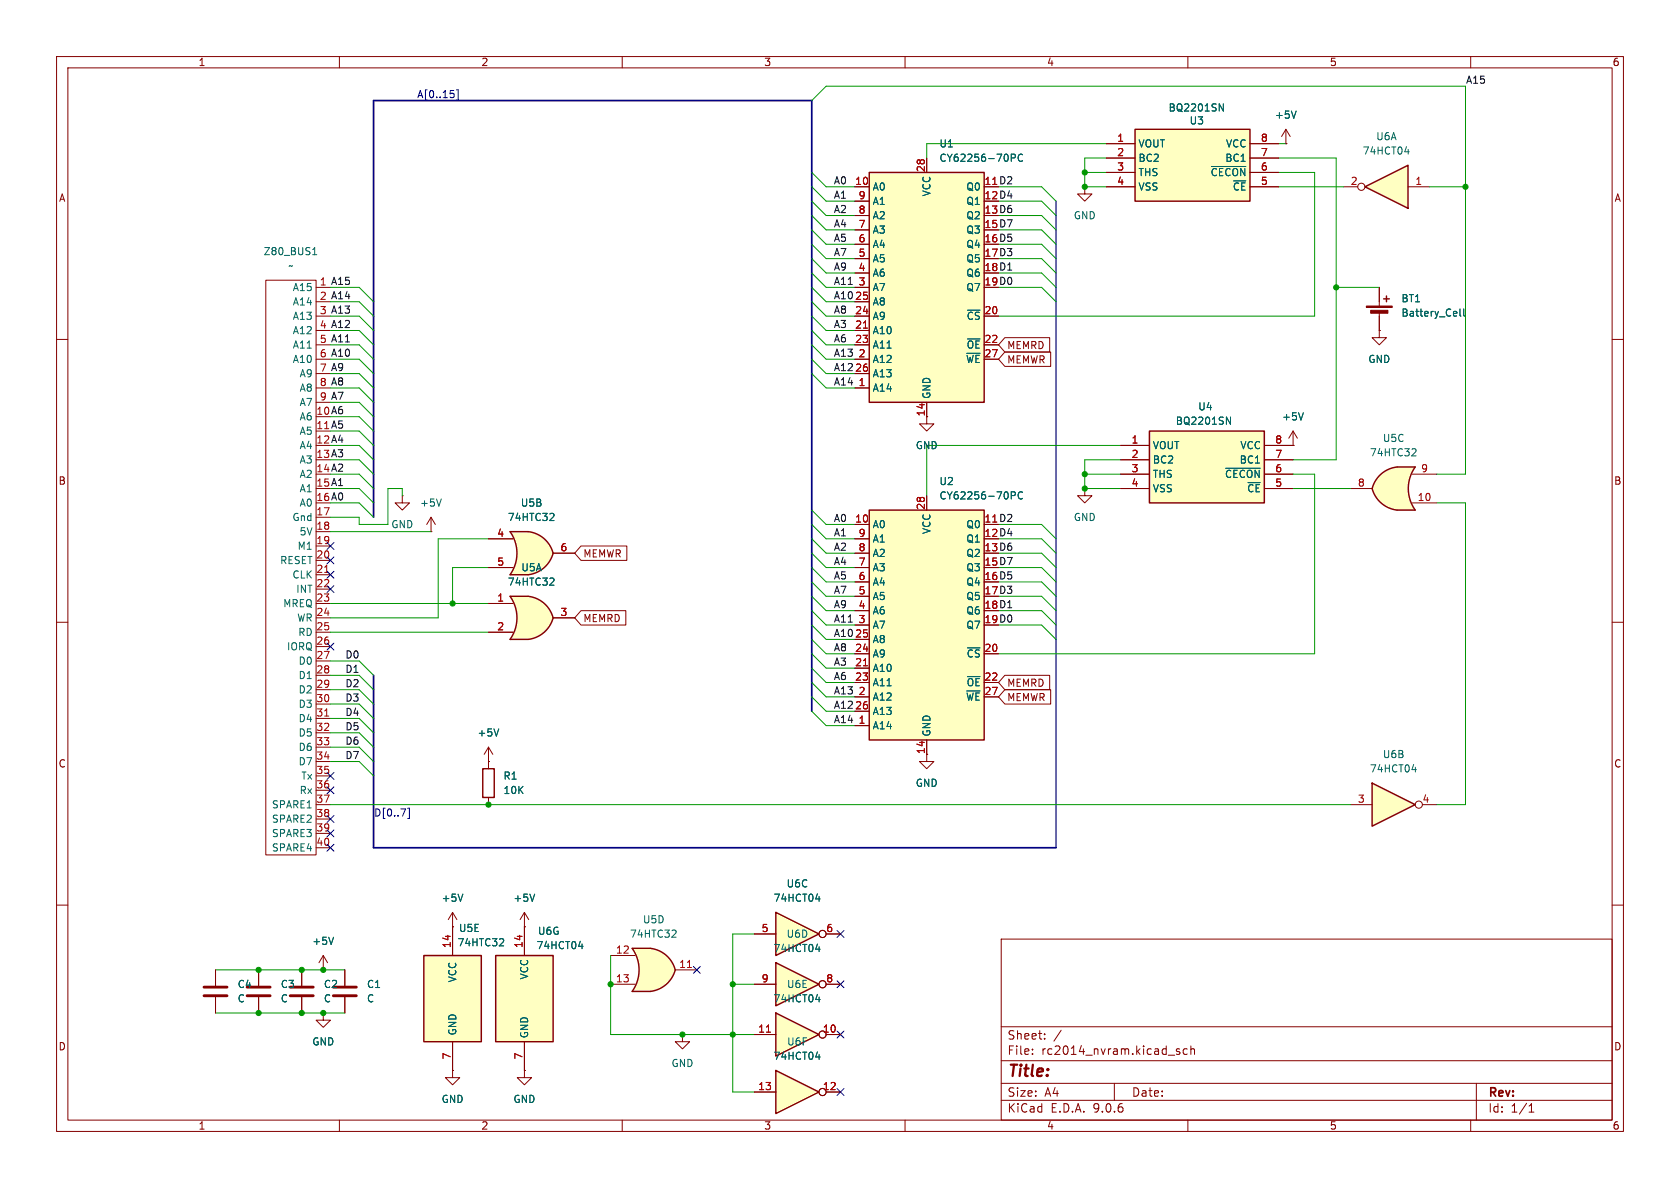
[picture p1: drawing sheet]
<svg xmlns="http://www.w3.org/2000/svg" width="297mm" height="210mm" viewBox="0 0 297 210" stroke-linecap="round" stroke-linejoin="round" font-family="sans-serif">
<g fill="none" stroke="#840000" stroke-width=".18">
<path d="M10 10h277v190h-277zM12 12h273v186h-273zM60 10v2M110 10v2M160 10v2M210 10v2M260 10v2M10 60h2M285 60h2M10 110h2M285 110h2M10 160h2"/>
<path d="M177 166h108v32h-108zM285 160h2M60 198v2M110 198v2M160 198v2M177 194.5h108M177 191.5h108M177 187.5h108M177 181.5h108M182.5 186.3v.1M182.5 185.5v.1M184.7 183.6v.1"/>
<path d="M184.7 182.8v.1M187.6 182.1l-1.3 2M197 191.5v3M208.5 185.5l-.3-.1-.2 .2v.2l.5 .2v.3h-.5M209.9 185.5l-.4-.1-.3 .3v.4l.1 .2h.6M210 198v2M210.5 185.5l.2-.1 .4 .1 .1 .9M210.5 184.9v1.5M260 198v2M261 191.5v6.5M270.3 196.6h.9M270.3 195.5l.4-.4v1.5"/>
</g>
<path d="M90.2 94h3.1M90.2 101.6h3.1" fill="none" stroke="#ffffc2" stroke-width=".18"/>
<g fill="#ffffc2" stroke="#ffffc2" stroke-width=".18">
<path d="M92.8 96.4l5 1.4a5.2 5.2 0 0 1-4.4 3.8z"/>
<path d="M93.4 94a5.1 5.1 0 0 1 4.4 3.8l-5 1.3z"/>
</g>
<path d="M90.2 94h3.1v7.6h-3.1a6.7 6.7 0 0 0 0-7.6z" fill="#ffffc2"/>
<path d="M93.3 94h-3.1a6.6 6.6 0 0 1 0 7.6h3.1M93.4 94a5.1 5.1 0 0 1 4.4 3.8M97.8 97.8a5.2 5.2 0 0 1-4.4 3.8" fill="none" stroke="#840000" stroke-width=".25"/>
<path d="M86.4 95.3h4.3M97.8 97.8h3.8M86.4 100.3h4.3M92.7 163.8h.1M92.7 161.3l-.8 1.3M92.7 161.3l.8 1.3M92.7 161.3v2.5M80 189.2v1.3h1.3l-1.3 1.3-1.3-1.3h1.3M80 189.2h.1" fill="none" stroke="#840000" stroke-width=".18"/>
<path d="M97.7 90.7l.2 .3v.3l-.7 .7h.7M94.5 158.1l-.4 1.2" fill="none" stroke="#006464" stroke-width=".18"/>
<path d="M90.2 105.4h3.1M90.2 113h3.1" fill="none" stroke="#ffffc2" stroke-width=".18"/>
<g fill="#ffffc2" stroke="#ffffc2" stroke-width=".18">
<path d="M92.8 107.9l5 1.3a5.2 5.2 0 0 1-4.4 3.8z"/>
<path d="M93.4 105.4a5.1 5.1 0 0 1 4.4 3.8l-5 1.3z"/>
</g>
<path d="M90.2 105.4h3.1v7.6h-3.1a6.7 6.7 0 0 0 0-7.6z" fill="#ffffc2"/>
<path d="M93.3 105.4h-3.1a6.6 6.6 0 0 1 0 7.6h3.1M93.4 105.4a5.1 5.1 0 0 1 4.4 3.8M97.8 109.2a5.2 5.2 0 0 1-4.4 3.8M85.3 135.9h2.1v5.1h-2.1z" fill="none" stroke="#840000" stroke-width=".25"/>
<path d="M86.4 106.7h4.3M86.4 111.8h4.3M97.8 109.2h3.8M86.4 134.6h.1M86.4 132.1v3.8M86.4 132.1l-.8 1.3M86.4 132.1l.7 1.3M86.4 141v1.2" fill="none" stroke="#840000" stroke-width=".18"/>
<path d="M97.7 102.2l.2 .2v.3l-.7 .7h.7M88.2 128.8l-.4 1.3" fill="none" stroke="#006464" stroke-width=".18"/>
<path d="M153.7 30.5h20.3v40.6h-20.3z" fill="#ffffc2"/>
<path d="M153.7 30.5h20.3v40.6h-20.3z" fill="none" stroke="#840000" stroke-width=".25"/>
<g fill="none" stroke="#840000" stroke-width=".18">
<path d="M151.1 33h2.6M151.1 35.6h2.6M151.1 38.1h2.6M163.8 27.9v2.6M151.1 40.6h2.6M151.1 43.2h2.6M151.1 45.7h2.6M151.1 48.3h2.6M151.1 50.8h2.6M151.1 53.3h2.6M151.1 55.9h2.6M151.1 58.4h2.6"/>
<path d="M174 55.9h2.5M151.1 61h2.6M151.1 63.5h2.6M151.1 66h2.6M151.1 68.6h2.6M163.8 71.1v3.8h1.3l-1.3 1.3-1.2-1.3h1.2M174 61h2.5M174 63.5h2.5"/>
</g>
<path d="M152.6 58h.8" fill="none" stroke="#a90000" stroke-width=".18"/>
<path d="M178.8 27.2h.5l.2 .3-.1 .4h-.6M180.8 27.4a.6 .6 0 0 0-.9 .4 .6 .6 0 0 0 .6 .7l.3-.1" fill="none" stroke="#006464" stroke-width=".18"/>
<path d="M153.7 90.2h20.3v40.6h-20.3z" fill="#ffffc2"/>
<path d="M153.7 90.2h20.3v40.6h-20.3z" fill="none" stroke="#840000" stroke-width=".25"/>
<g fill="none" stroke="#840000" stroke-width=".18">
<path d="M151.1 92.7h2.6M151.1 95.3h2.6M151.1 97.8h2.6M163.8 87.6v2.6M151.1 100.3h2.6M151.1 102.9h2.6M151.1 105.4h2.6M151.1 108h2.6M151.1 110.5h2.6M151.1 113h2.6M151.1 115.6h2.6M151.1 118.1h2.6"/>
<path d="M174 115.6h2.5M151.1 120.7h2.6M151.1 123.2h2.6M151.1 125.7h2.6M151.1 128.3h2.6M163.8 130.8v2.6M174 120.7h2.5M174 123.2h2.5"/>
</g>
<path d="M152.6 117.7h.8" fill="none" stroke="#a90000" stroke-width=".18"/>
<path d="M178.8 86.9h.5l.2 .3-.1 .3-.6 .1M180.8 87.1a.6 .6 0 0 0-.9 .4 .6 .6 0 0 0 .6 .7l.3-.1" fill="none" stroke="#006464" stroke-width=".18"/>
<path d="M203.2 76.2h20.3v12.7h-20.3z" fill="#ffffc2"/>
<path d="M203.2 76.2h20.3v12.7h-20.3z" fill="none" stroke="#840000" stroke-width=".25"/>
<g fill="none" stroke="#840000" stroke-width=".18">
<path d="M198.1 78.7h5.1M223.5 78.7h5.1M228.6 78.7h.1M228.6 76.2l-.8 1.3M228.6 76.2l.8 1.3M228.6 76.2v2.5M71.1 87.6v1.3h1.3l-1.3 1.3-1.3-1.3h1.3M71.1 87.6h.1M76.2 94h.1M76.2 91.4l-.8 1.3M76.2 91.4l.8 1.3M76.2 91.4v2.6"/>
<path d="M198.1 81.3h5.1M198.1 83.8h5.1M198.1 86.4h5.1M223.5 81.3h5.1M223.5 83.8h5.1M223.5 86.4h5.1M57.1 171.5h.1M57.1 168.9l-.7 1.3M57.1 168.9l.8 1.3M57.1 168.9v2.6"/>
</g>
<path d="M216.8 73.7l.7 1.3v-1.3M230.4 73l-.4 1.2M78 88.2l-.4 1.3M216.7 82.8h6.1M59 165.7l-.5 1.2" fill="none" stroke="#006464" stroke-width=".18"/>
<path d="M241.3 33l7.6-3.8v7.6z" fill="#ffffc2"/>
<path d="M241.3 33l7.6-3.8v7.6z" fill="none" stroke="#840000" stroke-width=".25"/>
<g fill="none" stroke="#840000" stroke-width=".18">
<path d="M227.3 25.4h.1M227.3 22.9l-.7 1.2M227.3 22.9l.8 1.2M227.3 22.9v2.5M237.5 33h2.5M248.9 33h3.8"/>
<circle cx="240.7" cy="33" r=".63"/>
</g>
<path d="M229.1 19.6l-.4 1.3M248.3 26.8h.8M249 26.4v.8" fill="none" stroke="#006464" stroke-width=".18"/>
<path d="M200.7 22.9h20.3v12.7h-20.3z" fill="#ffffc2"/>
<path d="M200.7 22.9h20.3v12.7h-20.3z" fill="none" stroke="#840000" stroke-width=".25"/>
<g fill="none" stroke="#840000" stroke-width=".18">
<path d="M195.6 25.4h5.1M195.6 27.9h5.1M195.6 30.5h5.1M195.6 33h5.1M221 25.4h5.1M221 27.9h5.1M221 30.5h5.1M221 33h5.1M47 49.5h8.9v101.6h-8.9zM55.9 50.8h2.5M55.9 55.9h2.5M55.9 61h2.5"/>
<path d="M55.9 63.5h2.5M55.9 66h2.5M55.9 68.6h2.5M55.9 71.1h2.5M55.9 91.4h2.5M55.9 94h2.5M55.9 96.5h2.5M55.9 99.1h2.5M191.8 86.4v1.2h1.2l-1.2 1.3-1.3-1.3h1.3M191.8 86.4h.1M55.9 101.6h2.5M55.9 104.1h2.5"/>
<path d="M55.9 106.7h2.5M55.9 109.2h2.5M55.9 111.8h2.5M55.9 114.3h2.5M55.9 116.8h2.5M55.9 119.4h2.5M55.9 121.9h2.5M55.9 124.5h2.5M55.9 127h2.5M55.9 129.5h2.5M55.9 132.1h2.5M55.9 134.6h2.5"/>
<path d="M55.9 137.2h2.5M55.9 139.7h2.5M55.9 142.2h2.5M55.9 144.8h2.5M55.9 147.3h2.5M55.9 149.9h2.5"/>
</g>
<path d="M215.5 18.4l.8 1.2v-1.2M214.1 29.4h6.1M55.3 45h.7M55.4 44.1l.2-.3v1.2" fill="none" stroke="#006464" stroke-width=".18"/>
<path d="M57.4 101.2h.7M57.4 126.6h.7" fill="none" stroke="#a90000" stroke-width=".18"/>
<path d="M247 82.6h3.2M247 90.2h3.2" fill="none" stroke="#ffffc2" stroke-width=".18"/>
<g fill="#ffffc2" stroke="#ffffc2" stroke-width=".18">
<path d="M242.6 86.4l5-1.4-.6 5.2a5.2 5.2 0 0 1-4.4-3.8z"/>
<path d="M243.8 84.1a5.1 5.1 0 0 1 3.2-1.5l.5 5.1-4.9-1.3 .4-1.2z"/>
</g>
<path d="M247 82.6h3.2a6.6 6.6 0 0 0 0 7.6h-3.2z" fill="#ffffc2"/>
<path d="M244.6 52.8h1M245.1 52.3v1M242.6 86.4a5.2 5.2 0 0 0 4.4 3.8M247 82.6a5.1 5.1 0 0 0-4.4 3.8M247 82.6h3.2a6.6 6.6 0 0 0 0 7.6h-3.2" fill="none" stroke="#840000" stroke-width=".25"/>
<path d="M191.8 33v1.3h1.2l-1.2 1.3-1.3-1.3h1.3M191.8 33h.1M243.8 58.4v1.3h1.3l-1.3 1.3-1.2-1.3h1.2M243.8 58.4h.1M243.8 50.8v3.3M243.8 55.1v3.3M238.8 86.4h3.8M249.7 83.8h4.3M249.7 88.9h4.3" fill="none" stroke="#840000" stroke-width=".18"/>
<path d="M258.1 54.6v1.1l.2 .2M258.8 54.6v1.1l.1 .2M250.1 79.3l.2 .3v.3l-.7 .7h.7" fill="none" stroke="#006464" stroke-width=".18"/>
<g fill="#840000" stroke="#840000" stroke-width=".18">
<path d="M241.6 54.1h4.5v.3h-4.5z"/>
<path d="M242.3 54.9h3.1v.5h-3.1z"/>
</g>
<path d="M242.6 138.4l7.6 3.8-7.6 3.9z" fill="#ffffc2"/>
<path d="M242.6 138.4l7.6 3.8-7.6 3.9z" fill="none" stroke="#840000" stroke-width=".25"/>
<g fill="none" stroke="#840000" stroke-width=".18">
<path d="M163.8 133.4v1.2h1.3l-1.3 1.3-1.2-1.3h1.2M238.8 142.2h3.8M251.5 142.2h2.5M80 163.8h.1M80 161.3l-.8 1.3M80 161.3l.8 1.3M80 161.3v2.5"/>
<circle cx="250.8" cy="142.2" r=".63"/>
</g>
<path d="M249.6 136h.8M250.2 135.6v.9M81.8 158.1l-.4 1.2" fill="none" stroke="#006464" stroke-width=".18"/>
<path d="M137.2 189.2l7.6 3.8-7.6 3.9z" fill="#ffffc2"/>
<path d="M137.2 189.2l7.6 3.8-7.6 3.9z" fill="none" stroke="#840000" stroke-width=".25"/>
<g fill="none" stroke="#840000" stroke-width=".18">
<path d="M45.7 171.5v2.7M45.7 176.3v2.8M57.1 179.1v1.2h1.3l-1.3 1.3-1.2-1.3h1.2M57.1 179.1h.1M120.6 182.9v1.3h1.3l-1.3 1.2-1.2-1.2h1.2M120.6 182.9h.1M133.3 193h3.9M146 193h2.6"/>
<circle cx="145.4" cy="193" r=".63"/>
</g>
<path d="M144.2 186.8h.8M144.8 186.4v.9" fill="none" stroke="#006464" stroke-width=".18"/>
<path d="M43.7 174.5h4.1M43.7 176h4.1" fill="none" stroke="#840000" stroke-width=".51"/>
<path d="M137.2 179.1l7.6 3.8-7.6 3.8z" fill="#ffffc2"/>
<path d="M137.2 179.1l7.6 3.8-7.6 3.8z" fill="none" stroke="#840000" stroke-width=".25"/>
<g fill="none" stroke="#840000" stroke-width=".18">
<path d="M133.3 182.9h3.9M146 182.9h2.6"/>
<circle cx="145.4" cy="182.9" r=".63"/>
</g>
<path d="M135.5 182.5h.7" fill="none" stroke="#a90000" stroke-width=".18"/>
<path d="M144.2 176.7h.8M144.8 176.3v.8" fill="none" stroke="#006464" stroke-width=".18"/>
<path d="M74.9 168.9h10.2v15.3h-10.2z" fill="#ffffc2"/>
<path d="M74.9 168.9h10.2v15.3h-10.2z" fill="none" stroke="#840000" stroke-width=".25"/>
<path d="M38.1 171.5v2.7M38.1 176.3v2.8M80 163.8v5.1M80 184.2v5" fill="none" stroke="#840000" stroke-width=".18"/>
<path d="M88.8 165.9l.2 .3v.3l-.7 .7h.7" fill="none" stroke="#006464" stroke-width=".18"/>
<path d="M36.1 174.5h4M36.1 176h4" fill="none" stroke="#840000" stroke-width=".51"/>
<path d="M111.8 167.6h3.1M111.8 175.3h3.1" fill="none" stroke="#ffffc2" stroke-width=".18"/>
<g fill="#ffffc2" stroke="#ffffc2" stroke-width=".18">
<path d="M114.4 170.1l5 1.4a5.2 5.2 0 0 1-4.4 3.8z"/>
<path d="M115 167.6a5.1 5.1 0 0 1 4.4 3.9l-5 1.2z"/>
</g>
<path d="M111.8 167.6h3.1v7.7h-3.1a6.7 6.7 0 0 0 0-7.7z" fill="#ffffc2"/>
<path d="M114.9 175.3h-3.1a6.6 6.6 0 0 0 0-7.7h3.1a5.1 5.1 0 0 1 4.5 3.9 5.2 5.2 0 0 1-4.4 3.8" fill="none" stroke="#840000" stroke-width=".25"/>
<path d="M107.9 168.9h4.4M107.9 174h4.4M119.4 171.5h3.8" fill="none" stroke="#840000" stroke-width=".18"/>
<path d="M121.5 171h.8" fill="none" stroke="#a90000" stroke-width=".18"/>
<path d="M119.3 164.4l.2 .3v.3l-.8 .7h.8" fill="none" stroke="#006464" stroke-width=".18"/>
<path d="M87.6 168.9h10.2v15.3h-10.2z" fill="#ffffc2"/>
<path d="M87.6 168.9h10.2v15.3h-10.2z" fill="none" stroke="#840000" stroke-width=".25"/>
<path d="M53.3 171.5v2.7M53.3 176.3v2.8M61 171.5v2.7M61 176.3v2.8M92.7 163.8v5.1M92.7 189.2v1.3h1.3l-1.3 1.3-1.3-1.3h1.3M92.7 189.2h.1M92.7 184.2v5" fill="none" stroke="#840000" stroke-width=".18"/>
<path d="M102.3 167.3h.8M102.9 166.9v.8" fill="none" stroke="#006464" stroke-width=".18"/>
<path d="M51.3 174.5h4.1M51.3 176h4.1M58.9 174.5h4.1M58.9 176h4.1" fill="none" stroke="#840000" stroke-width=".51"/>
<path d="M137.2 170.2l7.6 3.8-7.6 3.8z" fill="#ffffc2"/>
<path d="M137.2 170.2l7.6 3.8-7.6 3.8z" fill="none" stroke="#840000" stroke-width=".25"/>
<g fill="none" stroke="#840000" stroke-width=".18">
<path d="M133.3 174h3.9M146 174h2.6"/>
<circle cx="145.4" cy="174" r=".63"/>
</g>
<path d="M144.2 167.8h.8M144.8 167.4v.8" fill="none" stroke="#006464" stroke-width=".18"/>
<path d="M137.2 161.3l7.6 3.8-7.6 3.8z" fill="#ffffc2"/>
<path d="M137.2 161.3l7.6 3.8-7.6 3.8z" fill="none" stroke="#840000" stroke-width=".25"/>
<g fill="none" stroke="#840000" stroke-width=".18">
<path d="M151.1 33h2.6M151.1 35.6h2.6M151.1 38.1h2.6M163.8 27.9v2.6M195.6 25.4h5.1M195.6 27.9h5.1M195.6 30.5h5.1M195.6 33h5.1M221 25.4h5.1M221 27.9h5.1M221 30.5h5.1M221 33h5.1"/>
<path d="M227.3 25.4h.1M151.1 40.6h2.6M151.1 43.2h2.6M151.1 45.7h2.6M151.1 48.3h2.6M151.1 50.8h2.6M151.1 53.3h2.6M151.1 55.9h2.6M151.1 58.4h2.6M174 55.9h2.5M177.6 59.7h8v2.5h-8l-1.1-1.2zM243.8 58.4h.1"/>
<path d="M243.8 50.8v2.5M243.8 55.9v2.5M151.1 61h2.6M151.1 63.5h2.6M151.1 66h2.6M151.1 68.6h2.6M163.8 71.1v2.6M174 61h2.5M174 63.5h2.5M177.6 62.2h8.1v2.6h-8.1l-1.1-1.3zM198.1 78.7h5.1M223.5 78.7h5.1"/>
<path d="M228.6 78.7h.1M86.4 95.3h4.3M97.8 97.8h3.8M102.7 96.5h8.1v2.6h-8.1l-1.1-1.3zM151.1 95.3h2.6M151.1 97.8h2.6M151.1 92.7h2.6M163.8 87.6v2.6M198.1 81.3h5.1M198.1 83.8h5.1M198.1 86.4h5.1M223.5 81.3h5.1"/>
<path d="M223.5 83.8h5.1M223.5 86.4h5.1M86.4 100.3h4.3M86.4 106.7h4.3M86.4 111.8h4.3M97.8 109.2h3.8M102.7 107.9h7.9v2.6h-7.9l-1.1-1.3zM151.1 100.3h2.6M151.1 102.9h2.6M151.1 105.4h2.6M151.1 108h2.6M151.1 110.5h2.6"/>
<path d="M151.1 113h2.6M151.1 115.6h2.6M151.1 118.1h2.6M174 115.6h2.5M177.6 119.4h8v2.5h-8l-1.1-1.2zM86.4 134.6h.1M86.4 134.6v1.3M151.1 120.7h2.6M151.1 123.2h2.6M151.1 125.7h2.6M151.1 128.3h2.6M163.8 130.8v2.6"/>
<path d="M174 120.7h2.5M174 123.2h2.5M177.6 121.9h8.1v2.6h-8.1l-1.1-1.3zM86.4 141v1.2M38.1 171.5v2.7M38.1 176.3v2.8M45.7 171.5v2.7M45.7 176.3v2.8M53.3 171.5v2.7M53.3 176.3v2.8M57.1 179.1h.1M57.1 171.5h.1"/>
<path d="M61 171.5v2.7M61 176.3v2.8M80 163.8h.1M80 163.8v5.1M92.7 163.8h.1M92.7 163.8v5.1M133.3 165.1h3.9M133.3 174h3.9M146 165.1h2.6M146 174h2.6M80 189.2h.1M80 184.2v5"/>
<path d="M92.7 189.2h.1M92.7 184.2v5M133.3 182.9h3.9M133.3 193h3.9M146 182.9h2.6M146 193h2.6"/>
<circle cx="145.4" cy="165.1" r=".63"/>
<circle cx="145.4" cy="174" r=".63"/>
<circle cx="145.4" cy="182.9" r=".63"/>
<circle cx="145.4" cy="193" r=".63"/>
</g>
<g fill="none" stroke="#006464" stroke-width=".18">
<path d="M215.5 18.4l.8 1.2v-1.2M229.1 19.6l-.4 1.3M178.8 27.2h.5l.2 .3-.1 .4h-.6M180.8 27.4a.6 .6 0 0 0-.9 .4 .6 .6 0 0 0 .6 .7l.3-.1M214.1 29.4h6.1M258.1 54.6v1.1l.2 .2M258.8 54.6v1.1l.1 .2M216.8 73.7l.7 1.3v-1.3M230.4 73l-.4 1.2M97.7 90.7l.2 .3v.3l-.7 .7h.7M178.8 86.9h.5l.2 .3-.1 .3-.6 .1M180.8 87.1a.6 .6 0 0 0-.9 .4 .6 .6 0 0 0 .6 .7l.3-.1"/>
<path d="M216.7 82.8h6.1M97.7 102.2l.2 .2v.3l-.7 .7h.7M88.2 128.8l-.4 1.3M81.8 158.1l-.4 1.2M94.5 158.1l-.4 1.2M144.2 158.9h.8M144.8 158.5v.8M59 165.7l-.5 1.2M88.8 165.9l.2 .3v.3l-.7 .7h.7M102.3 167.3h.8M102.9 166.9v.8M144.2 176.7h.8"/>
<path d="M144.2 167.8h.8M144.8 167.4v.8M144.8 176.3v.8M144.2 186.8h.8M144.8 186.4v.9"/>
</g>
<g fill="none" stroke="#000084" stroke-width=".18">
<path d="M80.2 16.6v.5M80.7 15.9h.3v1.8h-.3M57.8 95.9l1.2 1.2M57.8 98.5l1.2 1.2M59 95.9l-1.2 1.2M59 98.5l-1.2 1.2M57.8 101l1.2 1.2M57.8 103.5l1.2 1.2M57.8 113.7l1.2 1.2M59 101l-1.2 1.2M59 103.5l-1.2 1.2M59 113.7l-1.2 1.2"/>
<path d="M57.8 136.6l1.2 1.2M57.8 139.1l1.2 1.2M59 136.6l-1.2 1.2M59 139.1l-1.2 1.2M57.8 144.2l1.2 1.2M57.8 146.7l1.2 1.2M57.8 149.3l1.2 1.2M59 144.2l-1.2 1.2M59 146.7l-1.2 1.2M59 149.3l-1.2 1.2M72.1 142.9h.3v1.8h-.3M122.6 170.8l1.2 1.3"/>
<path d="M123.8 170.8l-1.2 1.3M148 164.5l1.2 1.2M148 173.4l1.2 1.2M149.2 164.5l-1.2 1.2M149.2 173.4l-1.2 1.2M148 192.4l1.2 1.2M148 182.3l1.2 1.2M149.2 192.4l-1.2 1.2M149.2 182.3l-1.2 1.2"/>
</g>
<path d="M186.7 35.6v114.3" fill="none" stroke="#000084" stroke-width=".2"/>
<path d="M66 91.4v-73.6h77.5v107.9M66 119.4v30.5h120.7" fill="none" stroke="#000084" stroke-width=".3"/>
<g fill="none" stroke="#009600" stroke-width=".18">
<path d="M143.5 17.8l2.5-2.6h113.1v68.6h-5.1M143.5 35.6l2.5 2.5h5.1M143.5 33l2.5 2.6h5.1M143.5 38.1l2.5 2.5h5.1M143.5 30.5l2.5 2.5h5.1M176.5 38.1h7.6l2.6 2.5M176.5 35.6h7.6l2.6 2.5M176.5 33h7.6l2.6 2.6M191.8 30.5h3.8M195.6 27.9h-3.8v5.1h3.8M195.6 25.4h-31.8v2.5M226.1 27.9h10.1v53.4h-7.6"/>
<path d="M226.1 30.5h6.3v25.4h-55.9M226.1 33h11.4M226.1 25.4h1.2M252.7 33h6.4M58.4 50.8h5.1l2.5 2.5M58.4 55.9h5.1l2.5 2.5M58.4 58.4h5.1l2.5 2.6M58.4 53.3h5.1l2.5 2.6M143.5 48.3l2.5 2.5h5.1M143.5 53.3l2.5 2.6h5.1M143.5 40.6l2.5 2.6h5.1M143.5 43.2l2.5 2.5h5.1"/>
<path d="M143.5 45.7l2.5 2.6h5.1M143.5 55.9l2.5 2.5h5.1M143.5 50.8l2.5 2.5h5.1M143.5 58.4l2.5 2.6h5.1M176.5 40.6h7.6l2.6 2.6M176.5 50.8h7.6l2.6 2.5M176.5 43.2h7.6l2.6 2.5M176.5 45.7h7.6l2.6 2.6M176.5 48.3h7.6l2.6 2.5M236.2 50.8h7.6M58.4 78.7h5.1l2.5 2.6M58.4 71.1h5.1l2.5 2.6"/>
<path d="M58.4 61h5.1l2.5 2.5M58.4 66h5.1l2.5 2.6M58.4 63.5h5.1l2.5 2.5M58.4 68.6h5.1l2.5 2.5M58.4 76.2h5.1l2.5 2.5M58.4 73.7h5.1l2.5 2.5M143.5 63.5l2.5 2.5h5.1M143.5 61l2.5 2.5h5.1M143.5 66l2.5 2.6h5.1M198.1 78.7h-34.3v8.9M58.4 81.3h5.1l2.5 2.5M58.4 83.8h5.1l2.5 2.6"/>
<path d="M58.4 88.9h5.1l2.5 2.5M58.4 86.4h5.1l2.5 2.5M58.4 94h17.8M71.1 87.6v-1.2h-2.5v6.3h-5.1v-1.3h-5.1M86.4 95.3h-8.9v13.9h-19.1M143.5 97.8l2.5 2.5h5.1M143.5 95.3l2.5 2.5h5.1M143.5 90.2l2.5 2.5h5.1M143.5 92.7l2.5 2.6h5.1M176.5 97.8h7.6l2.6 2.5M176.5 92.7h7.6l2.6 2.6M176.5 95.3h7.6l2.6 2.5"/>
<path d="M191.8 83.8h6.3M198.1 81.3h-6.3v5.1h6.3M228.6 83.8h3.8v31.8h-55.9M228.6 86.4h10.2M254 88.9h5.1v53.3h-5.1M58.4 119.4h5.1l2.5 2.5M58.4 116.8h5.1l2.5 2.6M58.4 111.8h28M58.4 106.7h28M86.4 100.3h-6.4v6.4M143.5 115.6l2.5 2.5h5.1M143.5 110.5l2.5 2.5h5.1"/>
<path d="M143.5 113l2.5 2.6h5.1M143.5 108l2.5 2.5h5.1M143.5 118.1l2.5 2.6h5.1M143.5 102.9l2.5 2.5h5.1M143.5 105.4l2.5 2.6h5.1M143.5 100.3l2.5 2.6h5.1M176.5 100.3h7.6l2.6 2.6M176.5 110.5h7.6l2.6 2.5M176.5 105.4h7.6l2.6 2.6M176.5 108h7.6l2.6 2.5M176.5 102.9h7.6l2.6 2.5M58.4 121.9h5.1l2.5 2.6"/>
<path d="M58.4 132.1h5.1l2.5 2.5M58.4 124.5h5.1l2.5 2.5M58.4 129.5h5.1l2.5 2.6M58.4 127h5.1l2.5 2.5M58.4 134.6h5.1l2.5 2.6M143.5 123.2l2.5 2.5h5.1M143.5 120.7l2.5 2.5h5.1M143.5 125.7l2.5 2.6h5.1M58.4 142.2h180.4M38.1 179.1h22.9M38.1 171.5h22.9M107.9 168.9v14h25.4"/>
<path d="M129.5 174h3.8M133.3 165.1h-3.8v27.9h3.8"/>
</g>
<path d="M152.6 58h.8M152.6 117.7h.8M135.5 182.5h.7" fill="none" stroke="#a90000" stroke-width=".18"/>
<g fill="#009600" stroke="#009600" stroke-width=".18">
<circle cx="107.9" cy="174" r=".46"/>
<circle cx="129.5" cy="182.9" r=".46"/>
<circle cx="129.5" cy="174" r=".46"/>
<circle cx="120.6" cy="182.9" r=".46"/>
<circle cx="80" cy="106.7" r=".46"/>
<circle cx="86.4" cy="142.2" r=".46"/>
<circle cx="57.1" cy="179.1" r=".46"/>
<circle cx="53.3" cy="171.5" r=".46"/>
<circle cx="53.3" cy="179.1" r=".46"/>
<circle cx="45.7" cy="179.1" r=".46"/>
<circle cx="45.7" cy="171.5" r=".46"/>
<circle cx="57.1" cy="171.5" r=".46"/>
<circle cx="191.8" cy="33" r=".46"/>
<circle cx="191.8" cy="30.5" r=".46"/>
<circle cx="236.2" cy="50.8" r=".46"/>
<circle cx="259.1" cy="33" r=".46"/>
<circle cx="191.8" cy="83.8" r=".46"/>
<circle cx="191.8" cy="86.4" r=".46"/>
</g>
<text font-size="2.8" fill="#840000" x="178" y="190.9">Title:</text>
<g font-size="2.1" fill="#840000">
<text x="178" y="184">Sheet:</text>
<text x="178" y="186.7">File:</text>
<text x="184.1" y="186.7">rc2014_nvram.kicad_sch</text>
<text x="178" y="196.9">KiCad</text>
<text x="178" y="194.1">Size:</text>
<text x="184.7" y="194.1">A4</text>
<text x="185.7" y="196.9">E.D.A.</text>
<text x="193.3" y="196.9">9.0.6</text>
<text x="200" y="194.1">Date:</text>
<text x="263" y="194.3">Rev:</text>
<text x="263" y="196.9">Id:</text>
<text x="267.1" y="196.9">1/1</text>
</g>
<g font-size="1.8" fill="#840000">
<text x="35" y="11.9">1</text>
<text x="85" y="11.9">2</text>
<text x="135" y="11.9">3</text>
<text x="185" y="11.9">4</text>
<text x="235" y="11.9">5</text>
<text x="285" y="11.9">6</text>
<text x="10.3" y="35.9">A</text>
<text x="173.9" y="35.3">12 D4</text>
<text x="285.3" y="35.9">A</text>
<text x="173.9" y="37.8">13 D6</text>
<text x="173.9" y="40.4">15 D7</text>
<text x="173.9" y="42.9">16 D5</text>
<text x="173.9" y="45.5">17 D3</text>
<text x="173.9" y="48">18 D1</text>
<text x="173.9" y="50.5">19 D0</text>
<text x="178" y="64.5">MEMWR</text>
<text x="178" y="61.9">MEMRD</text>
<text x="10.3" y="85.9">B</text>
<text x="285.3" y="85.9">B</text>
<text x="173.9" y="95">12 D4</text>
<text x="103" y="98.7">MEMWR</text>
<text x="173.9" y="97.5">13 D6</text>
<text x="173.9" y="100.1">15 D7</text>
<text x="173.9" y="102.6">16 D5</text>
<text x="173.9" y="105.2">17 D3</text>
<text x="173.9" y="107.7">18 D1</text>
<text x="103" y="110.2">MEMRD</text>
<text x="173.9" y="110.2">19 D0</text>
<text x="178" y="124.1">MEMWR</text>
<text x="178" y="121.6">MEMRD</text>
<text x="10.3" y="135.9">C</text>
<text x="163.6" y="133.4" transform="rotate(-90 163.6 133.4)">14</text>
<text x="285.3" y="135.9">C</text>
<text x="10.3" y="185.9">D</text>
<text x="285.3" y="185.9">D</text>
<text x="35" y="199.9">1</text>
<text x="85" y="199.9">2</text>
<text x="135" y="199.9">3</text>
<text x="185" y="199.9">4</text>
<text x="235" y="199.9">5</text>
<text x="285" y="199.9">6</text>
</g>
<g font-size="1.8" fill="#000084">
<text x="73.7" y="17.4">A[0..15]</text>
<text x="66" y="144.4">D[0..7]</text>
</g>
<g font-size="1.8" fill="#0f0f0f">
<text x="259.1" y="14.9">A15</text>
<text x="147.3" y="35.2">A1</text>
<text x="147.3" y="32.7">A0</text>
<text x="147.3" y="37.8">A2</text>
<text x="147.3" y="40.3">A4</text>
<text x="147.3" y="47.9">A9</text>
<text x="147.3" y="42.8">A5</text>
<text x="147.3" y="45.4">A7</text>
<text x="56.4" y="50.5">1 A15</text>
<text x="56.4" y="53.1">2 A14</text>
<text x="147.3" y="50.5">A11</text>
<text x="147.3" y="53">A10</text>
<text x="56.4" y="55.6">3 A13</text>
<text x="56.4" y="58.2">4 A12</text>
<text x="147.3" y="55.5">A8</text>
<text x="147.3" y="58.1">A3</text>
<text x="56.4" y="60.7">5 A11</text>
<text x="56.4" y="63.2">6 A10</text>
<text x="56.4" y="65.8">7 A9</text>
<text x="147.3" y="60.6">A6</text>
<text x="147.3" y="63.2">A13</text>
<text x="147.3" y="65.7">A12</text>
<text x="56.4" y="68.3">8 A8</text>
<text x="56.4" y="70.9">9 A7</text>
<text x="147.3" y="68.2">A14</text>
<text x="55.8" y="73.4">10 A6</text>
<text x="55.8" y="75.9">11 A5</text>
<text x="55.8" y="78.5">12 A4</text>
<text x="55.8" y="81">13 A3</text>
<text x="55.8" y="83.6">14 A2</text>
<text x="55.8" y="86.1">15 A1</text>
<text x="55.8" y="88.6">16 A0</text>
<text x="147.3" y="92.4">A0</text>
<text x="147.3" y="94.9">A1</text>
<text x="147.3" y="100">A4</text>
<text x="147.3" y="97.4">A2</text>
<text x="147.3" y="102.5">A5</text>
<text x="147.3" y="107.6">A9</text>
<text x="147.3" y="105.1">A7</text>
<text x="147.3" y="112.7">A10</text>
<text x="147.3" y="110.1">A11</text>
<text x="61" y="116.5">D0</text>
<text x="61" y="119">D1</text>
<text x="147.3" y="117.8">A3</text>
<text x="147.3" y="115.2">A8</text>
<text x="61" y="124.1">D3</text>
<text x="61" y="121.6">D2</text>
<text x="147.3" y="120.3">A6</text>
<text x="147.3" y="125.4">A12</text>
<text x="147.3" y="122.8">A13</text>
<text x="61" y="126.7">D4</text>
<text x="61" y="131.7">D6</text>
<text x="61" y="129.2">D5</text>
<text x="147.3" y="127.9">A14</text>
<text x="61" y="134.3">D7</text>
</g>
<g font-size="1.8" fill="#006464">
<text x="206.5" y="19.9">BQ2201SN</text>
<text x="210.2" y="22.2">U3</text>
<text x="225.3" y="21.2">+5V</text>
<text x="166" y="28.8">CY62256-70PC</text>
<text x="166" y="26.3">U1</text>
<text x="201.2" y="26.3">VOUT</text>
<text x="201.2" y="28.8">BC2</text>
<text x="216.5" y="28.8">BC1</text>
<text x="216.6" y="26.3">VCC</text>
<text x="240.8" y="27.5">74HCT04</text>
<text x="243.2" y="25">U6A</text>
<text x="154.2" y="33.9">A0</text>
<text x="164.7" y="34.8" transform="rotate(-90 164.7 34.8)">VCC</text>
<text x="170.7" y="33.9">Q0</text>
<text x="201.2" y="31.3">THS</text>
<text x="201.2" y="33.9">VSS</text>
<text x="213.9" y="31.3">~{CECON}</text>
<text x="217.8" y="33.9">~{CE}</text>
<text x="154.2" y="36.4">A1</text>
<text x="154.2" y="39">A2</text>
<text x="154.2" y="41.5">A3</text>
<text x="170.7" y="36.4">Q1</text>
<text x="170.7" y="39">Q2</text>
<text x="170.7" y="41.5">Q3</text>
<text x="189.7" y="39">GND</text>
<text x="46.5" y="45.3">Z80_BUS1</text>
<text x="50.9" y="47.9">~</text>
<text x="154.2" y="44">A4</text>
<text x="154.2" y="46.6">A5</text>
<text x="170.7" y="44">Q4</text>
<text x="170.7" y="46.6">Q5</text>
<text x="51.7" y="51.7">A15</text>
<text x="154.2" y="49.1">A6</text>
<text x="154.2" y="51.7">A7</text>
<text x="170.7" y="49.1">Q6</text>
<text x="170.7" y="51.7">Q7</text>
<text x="247.7" y="53.6">BT1</text>
<text x="51.7" y="54.2">A14</text>
<text x="51.7" y="56.7">A13</text>
<text x="51.7" y="59.3">A12</text>
<text x="154.2" y="54.2">A8</text>
<text x="154.2" y="56.7">A9</text>
<text x="154.2" y="59.3">A10</text>
<text x="170.8" y="56.7">~{CS}</text>
<text x="247.7" y="56.2">Battery_Cell</text>
<text x="51.7" y="61.8">A11</text>
<text x="51.7" y="64.4">A10</text>
<text x="154.2" y="61.8">A11</text>
<text x="154.2" y="64.4">A12</text>
<text x="170.7" y="64.4">~{WE}</text>
<text x="170.8" y="61.8">~{OE}</text>
<text x="241.8" y="64.4">GND</text>
<text x="52.9" y="66.9">A9</text>
<text x="52.9" y="69.4">A8</text>
<text x="52.9" y="72">A7</text>
<text x="154.2" y="66.9">A13</text>
<text x="154.2" y="69.4">A14</text>
<text x="164.7" y="70.6" transform="rotate(-90 164.7 70.6)">GND</text>
<text x="52.9" y="74.5">A6</text>
<text x="52.9" y="77.1">A5</text>
<text x="207.8" y="75.3">BQ2201SN</text>
<text x="211.7" y="72.7">U4</text>
<text x="226.6" y="74.5">+5V</text>
<text x="52.9" y="79.6">A4</text>
<text x="52.9" y="82.1">A3</text>
<text x="161.8" y="79.6">GND</text>
<text x="203.7" y="79.6">VOUT</text>
<text x="203.7" y="82.1">BC2</text>
<text x="219.1" y="82.1">BC1</text>
<text x="219.2" y="79.6">VCC</text>
<text x="242.1" y="80.9">74HTC32</text>
<text x="244.4" y="78.3">U5C</text>
<text x="52.9" y="84.7">A2</text>
<text x="52.9" y="87.2">A1</text>
<text x="52.9" y="89.8">A0</text>
<text x="74.2" y="89.8">+5V</text>
<text x="92" y="89.8">U5B</text>
<text x="166" y="88.5">CY62256-70PC</text>
<text x="166" y="86">U2</text>
<text x="203.7" y="84.7">THS</text>
<text x="203.7" y="87.2">VSS</text>
<text x="216.5" y="84.7">~{CECON}</text>
<text x="220.4" y="87.2">~{CE}</text>
<text x="51.6" y="92.3">Gnd</text>
<text x="52.9" y="94.8">5V</text>
<text x="69.1" y="93.6">GND</text>
<text x="89.7" y="92.3">74HTC32</text>
<text x="154.2" y="93.6">A0</text>
<text x="164.7" y="94.5" transform="rotate(-90 164.7 94.5)">VCC</text>
<text x="170.7" y="93.6">Q0</text>
<text x="189.7" y="92.3">GND</text>
<text x="49.4" y="99.9">RESET</text>
<text x="52.5" y="97.4">M1</text>
<text x="92.1" y="101.2">U5A</text>
<text x="154.2" y="96.1">A1</text>
<text x="154.2" y="98.7">A2</text>
<text x="154.2" y="101.2">A3</text>
<text x="170.7" y="96.1">Q1</text>
<text x="170.7" y="98.7">Q2</text>
<text x="170.7" y="101.2">Q3</text>
<text x="50" y="107.5">MREQ</text>
<text x="51.6" y="102.5">CLK</text>
<text x="52.3" y="105">INT</text>
<text x="89.7" y="103.7">74HTC32</text>
<text x="154.2" y="103.7">A4</text>
<text x="154.2" y="106.3">A5</text>
<text x="170.7" y="103.7">Q4</text>
<text x="170.7" y="106.3">Q5</text>
<text x="52.4" y="110.1">WR</text>
<text x="52.6" y="112.6">RD</text>
<text x="154.2" y="108.8">A6</text>
<text x="154.2" y="111.4">A7</text>
<text x="154.2" y="113.9">A8</text>
<text x="170.7" y="108.8">Q6</text>
<text x="170.7" y="111.4">Q7</text>
<text x="50.6" y="115.2">IORQ</text>
<text x="52.7" y="117.7">D0</text>
<text x="154.2" y="116.4">A9</text>
<text x="154.2" y="119">A10</text>
<text x="170.8" y="116.4">~{CS}</text>
<text x="52.7" y="120.2">D1</text>
<text x="52.7" y="122.8">D2</text>
<text x="52.7" y="125.3">D3</text>
<text x="154.2" y="121.5">A11</text>
<text x="154.2" y="124.1">A12</text>
<text x="170.7" y="124.1">~{WE}</text>
<text x="170.8" y="121.5">~{OE}</text>
<text x="52.7" y="127.9">D4</text>
<text x="52.7" y="130.4">D5</text>
<text x="84.3" y="130.4">+5V</text>
<text x="154.2" y="126.6">A13</text>
<text x="154.2" y="129.1">A14</text>
<text x="164.7" y="130.3" transform="rotate(-90 164.7 130.3)">GND</text>
<text x="52.7" y="132.9">D6</text>
<text x="52.7" y="135.5">D7</text>
<text x="242.1" y="136.8">74HCT04</text>
<text x="244.4" y="134.2">U6B</text>
<text x="48" y="143.1">SPARE1</text>
<text x="52.9" y="140.6">Rx</text>
<text x="53.2" y="138">Tx</text>
<text x="88.9" y="138">R1</text>
<text x="88.9" y="140.6">10K</text>
<text x="161.8" y="139.3">GND</text>
<text x="48" y="145.6">SPARE2</text>
<text x="48" y="148.2">SPARE3</text>
<text x="48" y="150.7">SPARE4</text>
<text x="78" y="159.6">+5V</text>
<text x="90.7" y="159.6">+5V</text>
<text x="136.7" y="159.6">74HCT04</text>
<text x="139" y="157.1">U6C</text>
<text x="55.1" y="167.2">+5V</text>
<text x="80.8" y="167.5">74HTC32</text>
<text x="81" y="164.9">U5E</text>
<text x="94.8" y="168">74HCT04</text>
<text x="95" y="165.5">U6G</text>
<text x="111.3" y="166">74HTC32</text>
<text x="113.6" y="163.4">U5D</text>
<text x="139" y="166">U6D</text>
<text x="80.9" y="173.8" transform="rotate(-90 80.9 173.8)">VCC</text>
<text x="93.6" y="173.2" transform="rotate(-90 93.6 173.2)">VCC</text>
<text x="136.7" y="168.5">74HCT04</text>
<text x="41.9" y="174.9">C4</text>
<text x="41.9" y="177.4">C</text>
<text x="49.5" y="174.9">C3</text>
<text x="49.5" y="177.4">C</text>
<text x="57.2" y="174.9">C2</text>
<text x="57.2" y="177.4">C</text>
<text x="64.8" y="174.9">C1</text>
<text x="64.8" y="177.4">C</text>
<text x="136.7" y="177.4">74HCT04</text>
<text x="139" y="174.9">U6E</text>
<text x="55.1" y="185">GND</text>
<text x="80.9" y="183.1" transform="rotate(-90 80.9 183.1)">GND</text>
<text x="93.6" y="183.6" transform="rotate(-90 93.6 183.6)">GND</text>
<text x="139.1" y="185">U6F</text>
<text x="118.6" y="188.8">GND</text>
<text x="136.7" y="187.6">74HCT04</text>
<text x="78" y="195.2">GND</text>
<text x="90.7" y="195.2">GND</text>
</g>
<g font-size="1.8" fill="#a90000">
<text x="197.4" y="25.1">1</text>
<text x="197.4" y="27.7">2</text>
<text x="222.8" y="25.1">8</text>
<text x="222.8" y="27.7">7</text>
<text x="151.1" y="32.8">10</text>
<text x="151.7" y="35.3">9</text>
<text x="163.6" y="30.5" transform="rotate(-90 163.6 30.5)">28</text>
<text x="173.9" y="32.8">11 D2</text>
<text x="173.9" y="32.8">11</text>
<text x="173.9" y="35.3">12</text>
<text x="197.4" y="30.2">3</text>
<text x="197.4" y="32.8">4</text>
<text x="222.8" y="30.2">6</text>
<text x="222.8" y="32.8">5</text>
<text x="238.7" y="32.8">2</text>
<text x="250.1" y="32.8">1</text>
<text x="151.7" y="37.8">8</text>
<text x="151.7" y="40.4">7</text>
<text x="173.9" y="37.8">13</text>
<text x="173.9" y="40.4">15</text>
<text x="151.7" y="42.9">6</text>
<text x="151.7" y="45.5">5</text>
<text x="173.9" y="42.9">16</text>
<text x="173.9" y="45.5">17</text>
<text x="151.1" y="53.1">25</text>
<text x="151.7" y="48">4</text>
<text x="151.7" y="50.5">3</text>
<text x="173.9" y="48">18</text>
<text x="173.9" y="50.5">19</text>
<text x="151.1" y="55.6">24</text>
<text x="151.1" y="58.2">21</text>
<text x="173.9" y="55.6">20</text>
<text x="151.1" y="60.7">23</text>
<text x="151.1" y="65.8">26</text>
<text x="151.7" y="63.2">2</text>
<text x="173.9" y="60.7">22</text>
<text x="173.9" y="63.2">27</text>
<text x="151.7" y="68.3">1</text>
<text x="163.6" y="73.7" transform="rotate(-90 163.6 73.7)">14</text>
<text x="200" y="78.5">1</text>
<text x="200" y="81">2</text>
<text x="200" y="83.6">3</text>
<text x="225.4" y="78.5">8</text>
<text x="225.4" y="81">7</text>
<text x="225.4" y="83.6">6</text>
<text x="251.1" y="83.6">9</text>
<text x="200" y="86.1">4</text>
<text x="225.4" y="86.1">5</text>
<text x="240" y="86.1">8</text>
<text x="250.5" y="88.6">10</text>
<text x="55.8" y="91.2">17</text>
<text x="55.8" y="93.7">18</text>
<text x="87.8" y="95">4</text>
<text x="151.1" y="92.5">10</text>
<text x="151.7" y="95">9</text>
<text x="163.6" y="90.2" transform="rotate(-90 163.6 90.2)">28</text>
<text x="173.9" y="92.5">11 D2</text>
<text x="173.9" y="92.5">11</text>
<text x="173.9" y="95">12</text>
<text x="55.8" y="96.3">19</text>
<text x="55.8" y="98.8">20</text>
<text x="55.8" y="101.3">21</text>
<text x="87.8" y="100.1">5</text>
<text x="99" y="97.5">6</text>
<text x="151.7" y="97.5">8</text>
<text x="151.7" y="100.1">7</text>
<text x="173.9" y="97.5">13</text>
<text x="173.9" y="100.1">15</text>
<text x="55.8" y="103.9">22</text>
<text x="55.8" y="106.4">23</text>
<text x="87.8" y="106.4">1</text>
<text x="151.7" y="102.6">6</text>
<text x="151.7" y="105.2">5</text>
<text x="151.7" y="107.7">4</text>
<text x="173.9" y="102.6">16</text>
<text x="173.9" y="105.2">17</text>
<text x="173.9" y="107.7">18</text>
<text x="55.8" y="109">24</text>
<text x="55.8" y="111.5">25</text>
<text x="87.8" y="111.5">2</text>
<text x="99" y="109">3</text>
<text x="151.1" y="112.8">25</text>
<text x="151.7" y="110.2">3</text>
<text x="173.9" y="110.2">19</text>
<text x="55.8" y="114">26</text>
<text x="55.8" y="116.6">27</text>
<text x="55.8" y="119.1">28</text>
<text x="151.1" y="115.3">24</text>
<text x="151.1" y="117.9">21</text>
<text x="173.9" y="115.3">20</text>
<text x="55.8" y="121.7">29</text>
<text x="55.8" y="124.2">30</text>
<text x="151.1" y="120.4">23</text>
<text x="151.1" y="125.5">26</text>
<text x="151.7" y="122.9">2</text>
<text x="173.9" y="120.4">22</text>
<text x="173.9" y="122.9">27</text>
<text x="55.8" y="126.7">31</text>
<text x="55.8" y="129.3">32</text>
<text x="55.8" y="131.8">33</text>
<text x="151.7" y="128">1</text>
<text x="55.8" y="134.4">34</text>
<text x="55.8" y="136.9">35</text>
<text x="55.8" y="139.4">36</text>
<text x="55.8" y="142">37</text>
<text x="240" y="142">3</text>
<text x="251.4" y="142">4</text>
<text x="55.8" y="144.5">38</text>
<text x="55.8" y="147.1">39</text>
<text x="55.8" y="149.6">40</text>
<text x="79.8" y="167.7" transform="rotate(-90 79.8 167.7)">14</text>
<text x="92.5" y="167.7" transform="rotate(-90 92.5 167.7)">14</text>
<text x="134.5" y="164.8">5</text>
<text x="146" y="164.8">6</text>
<text x="108.8" y="168.7">12</text>
<text x="108.8" y="173.7">13</text>
<text x="120" y="171.2">11</text>
<text x="134.5" y="173.7">9</text>
<text x="146" y="173.7">8</text>
<text x="133.9" y="182.6">11</text>
<text x="145.4" y="182.6">10</text>
<text x="79.8" y="187.4" transform="rotate(-90 79.8 187.4)">7</text>
<text x="92.5" y="187.4" transform="rotate(-90 92.5 187.4)">7</text>
<text x="133.9" y="192.8">13</text>
<text x="145.4" y="192.8">12</text>
</g>
</svg>
